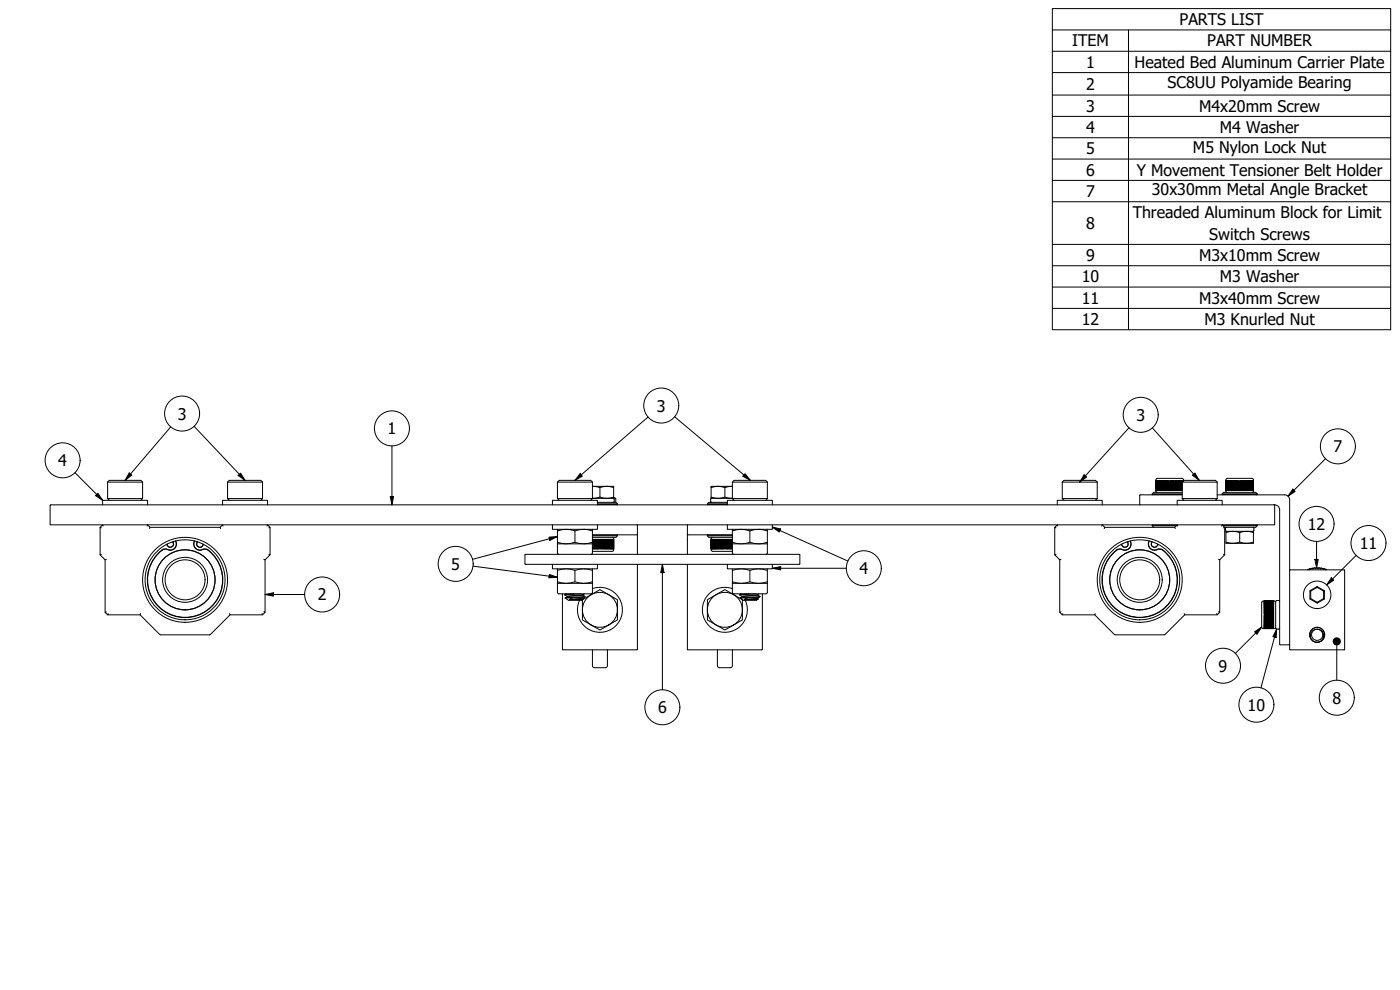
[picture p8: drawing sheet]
<svg xmlns="http://www.w3.org/2000/svg" width="420mm" height="297mm" viewBox="0 0 420 297" stroke-linecap="round" stroke-linejoin="round" font-family="sans-serif">
<!-- layer: Visible (ISO) -->
<g fill="none" stroke="#000" stroke-width=".3">
<path d="M15.2 151.5h367.3a1.5 1.5 0 0 1 1.5 1.5v40.3l.2 .2 2.8-.2M15.2 151.5l-.2 .1 .2 5.9M30.4 158.4l-.4-.2v8.3M30.8 151.5v-1.4h13.5v1.4M31 157.8l-.2-.3-.8 .7M32.3 149.6h10.5M32.3 144.6l.5-.5h9.5l.5 .5M32.3 144.6h10.5M32.3 149.6l.5 .5M32.3 144.6v5M42.8 149.6l-.5 .5M42.8 144.6v5"/>
<path d="M44.1 157.8l.2-.3 .7 .7-.1 .4M45 158.2h21l.2 .4M66.8 151.5v-1.4h13.5v1.4M67 157.8l-.2-.3-.8 .7M68.3 149.6h10.5M68.3 144.6l.5-.5h9.5l.5 .5M68.3 144.6h10.5M68.3 149.6l.5 .5M68.3 144.6v5M78.8 149.6l-.5 .5M78.8 144.6v5M80.1 157.8l.2-.3 .7 .7"/>
<path d="M80.7 158.4l.3-.2v8.3l-.3-.2M165.8 151.5v-1.4h13.5v1.4M165.8 157.5v1.3h13.5v-1.3M167.3 158.8v3.9M167.3 149.6h10.5M167.3 144.6l.5-.5h9.5l.5 .5M167.3 144.6h10.5M167.3 149.6l.5 .5M167.3 144.6v5M169.8 158.8l-2.5 .5M170 158.8l2.5 .5M172.5 159.3v3.4"/>
<path d="M175 158.8l-2.5 .5M175.3 158.8l2.5 .5M177.8 158.8v3.9l-2.5 .5M177.8 145.9h6.4v3.6h-6.4l2.2-.3M177.8 149.6l-.5 .5M177.8 144.6v5M178 145.9l2 .4a6 6 0 0 1 4.2 0M179.3 150.7h5.5l.5 .5-.1 .3M179.3 151.2h6M179.3 151.4h6M180 149.2a5.9 5.9 0 0 0 4.2 0M180 146.3v2.9"/>
<path d="M184 149.5l.3 .2v.7l-.3 .3M184.2 149.2l.6 .4v1.1M184.2 149.3l.6 .3M191.1 157.5l.2 2.8M206.4 157.5l-.1 8.8M212.3 151.2h6M212.3 151.4h6M213.4 149.2a5.9 5.9 0 0 0 4.1 0M213.4 150.7h.1M213.6 149.5l-.3 .3v.8l.3 .1M217.5 146.3v2.9M218.3 151.5v-1.4h13.5v1.4"/>
<path d="M218.3 157.5v1.3h13.5v-1.3M218.3 150.7h-5.6l-.4 .5 .1 .3M219.6 145.9l-2.1 .4a6 6 0 0 0-4.1 0M219.8 158.8v3.9M219.8 145.9h-6.4v3.6h6.4l-2.3-.3M219.8 149.6h10.5M219.8 144.6l.5-.5h9.5l.5 .5M219.8 144.6h10.5M219.8 149.6l.5 .5M219.8 144.6v5M222.3 158.8l-2.5 .5M222.5 158.8l2.5 .5"/>
<path d="M225 159.3v3.4M227.5 158.8l-2.5 .5M227.8 158.8l2.5 .5M230.3 158.8v3.9M230.3 149.6l-.5 .5M230.3 144.6v5M316.9 158.4l-.4-.2v8.3M317.3 151.5v-1.4h13.5v1.4M317.4 157.8l-.1-.3-.8 .7M318.8 149.6h10.5M318.8 144.6l.5-.5h9.5l.5 .5M318.8 144.6h10.5"/>
<path d="M318.8 149.6l.5 .5M318.8 144.6v5M329.3 149.6l-.5 .5M329.3 144.6v5M330.6 157.8l.2-.3 .7 .7-.1 .4M331.5 158.2h21l.2 .4M345.8 148.2h9M345.8 148.4h9M345.8 157.8h7.2M345.9 157.5l-.1 .1M346.9 144.3v3.1l.3 .3M346.9 144.3l.1-.6 .4-.2h7.3l.4 .2 .1 .6"/>
<path d="M346.9 144.3l.1 2.8zM347 144.3v2.8zM347 144.3l.1 2.8zM347.1 144.3v2.8zM347.2 144.3v2.8zM347.3 144.3v2.8zM347.4 144.3l.1 2.8zM347.5 144.3v2.8M347.5 144.3l.1 2.8zM347.6 144.3v2.8M347.7 144.3l.1 2.8zM347.7 144.3v2.8"/>
<path d="M347.8 144.3l.1 2.8zM347.9 144.3v2.8M348 144.3l.1 2.8zM348 144.3v2.8M348.2 144.3l.1 2.8zM348.2 144.3v2.8M348.4 144.3l.1 2.8zM348.4 144.3v2.8M348.6 144.3l.1 2.8zM348.6 144.3v2.8M348.8 144.3l.1 2.8zM348.8 144.3v2.8"/>
<path d="M349 144.3l.1 2.8zM349 144.3v2.8M349.2 144.3l.2 2.8zM349.2 144.3v2.8M349.5 144.3l.1 2.8zM349.5 144.3v2.8M349.7 144.3l.1 2.8zM349.7 144.3v2.8M349.9 144.3l.2 2.8zM350 144.3v2.8M350.2 144.3l.1 2.8zM350.2 144.3v2.8"/>
<path d="M350.5 144.3l.1 2.8zM350.5 144.3v2.8M350.7 144.3l.2 2.8zM350.7 144.3v2.8M351 144.3l.1 2.8zM351.2 144.3l.2 2.8zM351.4 144.3v2.8M351.5 144.3l.1 2.8zM351.6 144.3v2.8M351.7 144.3l.2 2.8zM351.9 144.3v2.8M352 144.3l.1 2.8z"/>
<path d="M352.1 144.3v2.8M352.2 144.3l.2 2.8zM352.4 144.3v2.8M352.5 144.3l.1 2.8zM352.6 144.3v2.8M352.7 144.3l.2 2.8zM352.8 144.3v2.8M353 144.3l.1 2.8zM353.1 144.3v2.8M353.2 144.3l.1 2.8zM353.2 157.6h-7.4l.4 .6M353.3 144.3v2.8"/>
<path d="M353.3 151.5v-1.4h13.5v1.4M353.4 144.3l.1 2.8zM353.5 157.8l-.2-.3-.8 .7M353.5 144.3v2.8M353.6 144.3l.1 2.8zM353.7 144.3v2.8M353.8 144.3l.1 2.8zM353.9 144.3v2.8M354 144.3l.1 2.8zM354 144.3v2.8M354.2 144.3l.1 2.8zM354.2 144.3v2.8"/>
<path d="M354.3 144.3l.1 2.8zM354.4 144.3v2.8M354.5 144.3l.1 2.8zM354.5 144.3v2.8M354.6 144.3l.1 2.8zM354.6 144.3v2.8M354.8 148.5h-12.6l-.2 .1 .2 2.9M354.8 147.1l-.1-2.8 .1 5.3M354.8 147.7h-8.6l-.4 .5 .1 .3M354.8 149.6h10.5M354.8 144.6l.5-.5h9.5l.5 .5zM354.8 149.6l.5 .5"/>
<path d="M354.9 144.5v-.2v.3M355 144.5l-.1-.2v.2M355.1 144.4h-.1M355.1 144.3h.1M355.2 144.3h.1M365.3 148.5h20.2a1.5 1.5 0 0 1 1.5 1.5v44.8l16.5 .1v-23.9l-16.5 .1M365.3 149.6l-.5 .5M365.3 144.6v5M366.8 157.5l.7 .7h9.3l.5-.4-.1-.3M366.8 157.5l-.2 .3M366.8 148.2h10.5M366.8 148.4h10.5"/>
<path d="M366.8 148.2l.4-.5h9.6l.5 .5M366.8 148.2v.2M366.8 148.4l.1 .1M366.9 157.6h10.4M366.9 157.5h-.1M367.1 157.8h10.2M367.2 158.4l.3-.2v8.3l-.3-.2M367.9 144.3v3.1l.3 .3M367.9 144.3l.1-.6 .4-.2h7.3l.4 .2 .1 .6M367.9 159.4h8.3v3.6h-8.3zM367.9 159.8a5.9 5.9 0 0 1 4.1 0M367.9 144.3l.1 2.8z"/>
<path d="M368 144.3v2.8zM368 144.3l.1 2.8zM368.1 158.2l-.3 .3v.8l.3 .1M368.1 144.3v2.8zM368.2 144.3v2.8zM368.3 144.3v2.8zM368.4 144.3l.1 2.8zM368.5 144.3v2.8M368.5 144.3l.1 2.8zM368.6 144.3v2.8M368.7 144.3v2.8zM368.7 144.3v2.8"/>
<path d="M368.8 144.3l.1 2.8zM368.9 144.3v2.8M369 144.3l.1 2.8zM369 144.3v2.8M369.2 144.3l.1 2.8zM369.2 144.3v2.8M369.4 144.3l.1 2.8zM369.4 144.3v2.8M369.6 144.3l.1 2.8zM369.6 144.3v2.8M369.8 144.3l.1 2.8zM369.8 144.3v2.8"/>
<path d="M370 144.3l.1 2.8zM370 144.3v2.8M370.2 144.3l.2 2.8zM370.3 144.3v2.8M370.5 144.3l.1 2.8zM370.5 144.3v2.8M370.7 144.3l.1 2.8zM370.7 144.3v2.8M370.9 144.3l.2 2.8zM371 144.3v2.8M371.2 144.3l.1 2.8zM371.2 144.3v2.8"/>
<path d="M371.5 144.3l.1 2.8zM371.5 144.3v2.8M371.7 144.3h.2v2.8h-.2zM371.7 144.3v2.8M372 144.3h.1v2.8h-.1zM372 159.8a5.9 5.9 0 0 1 4.2 0M372 159.8v2.9M372.2 144.3h.2v2.8h-.2zM372.4 144.3v2.8M372.5 144.3l.1 2.8zM372.6 144.3v2.8M372.7 144.3l.2 2.8z"/>
<path d="M372.9 144.3v2.8M373 144.3l.1 2.8zM373.1 144.3v2.8M373.2 144.3l.2 2.8zM373.4 144.3v2.8M373.5 144.3l.1 2.8zM373.6 144.3v2.8M373.7 144.3l.2 2.8zM373.8 144.3v2.8M374 144.3l.1 2.8zM374.1 144.3v2.8M374.2 144.3l.1 2.8z"/>
<path d="M374.3 144.3v2.8M374.4 144.3l.1 2.8zM374.5 144.3v2.8M374.6 144.3l.1 2.8zM374.7 144.3v2.8M374.8 144.3l.1 2.8zM374.9 144.3v2.8M375 144.3l.1 2.8zM375 144.3v2.8M375.2 144.3l.1 2.8zM375.2 144.3v2.8M375.3 144.3l.1 2.8z"/>
<path d="M375.4 144.3v2.8M375.5 144.3l.1 2.8zM375.5 144.3v2.8M375.6 144.3l.1 2.8zM375.6 144.3v2.8M375.7 144.3l.1 2.8zM375.9 144.3v2.8zM375.9 144.3l.1 2.8zM376 158.2l.3 .2v.7l-.3 .3M376 144.3l.1 2.8zM376.1 144.3v2.8zM376.2 144.3v2.8z"/>
<path d="M376.2 144.3v3.1l-.3 .3M377.3 148.2v.2M377.3 148.4l-.1 .1M382.4 151.5l.1 5.8-.1 .2h-367.2M30.4 166.3l-.4 .2 1.5 1.5 .4-.2M31.5 168v15.7M51.8 162.6a1.01 1.01 0 0 1-.3 1.6 1.01 1.01 0 0 1-1.4-.9 .97 .97 0 0 0 1.3 .8 .97 .97 0 0 0 .4-1.5M52.7 162.3a1.85 1.85 0 0 1-.4 2.3 1.85 1.85 0 0 1-2.3 .1h-.4a2.47 2.47 0 0 0-1.9 1.1 11.3 11.3 0 0 0 .1 16.4 11.3 11.3 0 0 0 16.4-.9 11.3 11.3 0 0 0-1.7-16.3M58.4 162.3a1.94 1.94 0 0 0 .4 2.4 1.94 1.94 0 0 0 2.4 .1 2.2 2.2 0 0 1 2.1 1 11.2 11.2 0 0 1-.1 16.4 11.2 11.2 0 0 1-16.3-1.1 11.2 11.2 0 0 1 2.1-16.2l.9-.1a1.94 1.94 0 0 0 2.4-.1 1.94 1.94 0 0 0 .4-2.4M58.4 162.3a1.85 1.85 0 0 0 .4 2.3 1.85 1.85 0 0 0 2.3 .1h.7l.7 .3M59.2 162.6a1.01 1.01 0 0 0 .4 1.6 1.01 1.01 0 0 0 1.4-.9M59.3 162.6a.94 .94 0 0 0 .3 1.5 .94 .94 0 0 0 1.3-.9"/>
<path d="M79.5 168v15.7l-.3-.1M81 166.5l-1.5 1.5-.3-.2M157.6 166.4l82.3-.1 .1 2.9-.1 .1h-82.2zM165.8 169.3v1.4h13.5v-1.4M167.3 162.7v.5h10.5M167.3 162.7l2.5 .5M167.3 163.2v2.7l.4 .4M167.3 174.6v.4h10.5M167.3 174.6l2.5 .4M167.3 170.7v3.9M169.5 178.4v.1M169.6 178.6l.6 .4"/>
<path d="M169.6 179.4l1 .7h3.9l.6-.4M169.8 170.7l-2.5 .4M170 179.4h-.4M170 179.4h1.8M170 178.2l-.4 .2M170 163.2l2.5-.5 2.5 .5M170 175l2.5-.4 2.5 .4M170 170.7l2.5 .4M170.2 178.9v.2M170.2 179.1l-.6 .3M170.9 179.9h1.7M171.8 179.4l-.9 .5"/>
<path d="M172.2 178.2l-2.7 .2M172.5 171.1v3.5M174.4 178.2l-4.8 .4M174.8 179.9l5.2-3 5.3 3v6.1l-5.3 3-5.2-3zM174.9 179.6l-2.3 .3 2.5-.2M174.9 178.5l-4.7 .6M174.9 178.4v.1M174.9 179.5v.1M174.9 179.6l.2 .1M174.9 178.5l.6 .4M174.9 178.6l.4-.4-.7 .3-4.4 .4M175 170.7l-2.5 .4"/>
<path d="M175.3 170.7l2.5 .4M175.5 179.1a9.8 9.8 0 0 1-4.6 .8M175.5 178.9l-5.5 .5M175.5 179.1l-3.7 .3M175.5 178.9v.2M177.8 164.7l.1-2.9-.1 4.1-.5 .4M177.8 174.6l-2.5 .4M177.8 170.7v3.9M177.8 174.6v3.1l-.5 .5-9.8-.1-.2-.4v-2.7M177.8 160.8h7.5M177.8 160.5h7.5M177.8 176.6a6.7 6.7 0 0 1 9 5.8 6.7 6.7 0 0 1-7.9 7.2 6.7 6.7 0 0 1-5-9.5"/>
<path d="M178 161.8l.1 2.9zM178 161.8v2.9M178.2 161.8l.2 2.9zM178.2 161.8v2.9M178.5 161.8l.1 2.9zM178.5 161.8v2.9M178.7 161.8l.1 2.9zM178.7 161.8v2.9M178.9 161.8l.2 2.9zM179 161.8v2.9M179.2 161.8l.1 2.9zM179.2 161.8v2.9"/>
<path d="M179.5 161.8l.1 2.9zM179.5 161.8v2.9M179.7 161.8l.2 2.9zM179.7 161.8v2.9M180 161.8l.1 2.9zM180.2 161.8l.2 2.9zM180.4 161.8v2.9M180.5 161.8l.1 2.9zM180.6 161.8v2.9M180.7 161.8l.2 2.9zM180.9 161.8v2.9M181 161.8l.1 2.9z"/>
<path d="M181.1 161.8v2.9M181.2 161.8l.2 2.9zM181.4 161.8v2.9M181.5 161.8l.1 2.9zM181.6 161.8v2.9M181.7 161.8l.2 2.9zM181.8 161.8v2.9M182 161.8l.1 2.9zM182.1 161.8v2.9M182.2 161.8l.1 2.9zM182.3 161.8v2.9M182.4 161.8l.1 2.9z"/>
<path d="M182.5 161.8v2.9M182.6 161.8l.1 2.9zM182.7 161.8v2.9M182.8 161.8l.1 2.9zM182.9 161.8v2.9M183 161.8l.1 2.9zM183 161.8v2.9M183.2 161.8l.1 2.9zM183.2 161.8v2.9M183.3 161.8l.1 2.9zM183.4 161.8v2.9M183.5 161.8l.1 2.9z"/>
<path d="M183.5 161.8v2.9M183.6 161.8l.1 2.9zM183.6 161.8v2.9M183.7 161.8l.1 2.9zM183.9 161.8v2.9zM183.9 161.2l.3 .3v3.2M183.9 161.8l.1 2.9zM184 161.8l.1 2.9zM184.1 161.8v2.9zM184.2 161.8v2.9zM184.2 164.7l-.1 .5-.4 .2h-5.9M185.2 160.5l.1 .3-.5 .4h-7"/>
<path d="M191.3 169.3l-.2 25.7-22.3-.1v-16.7M191.3 160.3v6M191.3 160.3l-13.5 .2M206.3 160.3l13.5 .2M206.3 169.3l.1 25.7 22.4-.1v-16.7M212.3 179.9l5.2-3 5.3 3v6.1l-5.3 3-5.2-3zM212.3 160.8h7.5M212.3 160.5h7.5M212.4 160.5l-.1 .3 .4 .4h7.1M213.4 164.7l.1 .5 .4 .2M213.4 161.8v2.9zM213.5 161.8v2.9z"/>
<path d="M213.5 161.8l.1 2.9zM213.6 161.8v2.9zM213.7 161.8v2.9zM213.7 161.2l-.3 .3v3.2M213.8 161.8v2.9zM213.9 165.4h5.9M213.9 161.8l.1 2.9zM214 161.8v2.9M214 161.8l.1 2.9zM214.1 161.8v2.9M214.2 161.8l.1 2.9zM214.2 161.8v2.9"/>
<path d="M214.3 161.8l.1 2.9zM214.4 161.8v2.9M214.5 161.8l.1 2.9zM214.5 161.8v2.9M214.7 161.8l.1 2.9zM214.7 161.8v2.9M214.9 161.8l.1 2.9zM214.9 161.8v2.9M215.1 161.8l.1 2.9zM215.1 161.8v2.9M215.3 161.8l.1 2.9zM215.3 161.8v2.9"/>
<path d="M215.5 161.8l.1 2.9zM215.5 161.8v2.9M215.7 161.8l.2 2.9zM215.8 161.8v2.9M216 161.8l.1 2.9zM216 161.8v2.9M216.2 161.8l.1 2.9zM216.2 161.8v2.9M216.4 161.8l.2 2.9zM216.5 161.8v2.9M216.7 161.8l.1 2.9zM216.7 161.8v2.9"/>
<path d="M217 161.8l.1 2.9zM217 161.8v2.9M217.2 161.8l.2 2.9zM217.2 161.8v2.9M217.5 161.8l.1 2.9zM217.7 161.8l.2 2.9zM217.9 161.8v2.9M218 161.8l.1 2.9zM218.1 161.8v2.9M218.2 161.8l.2 2.9zM218.3 169.3v1.4h13.5v-1.4M218.4 161.8v2.9"/>
<path d="M218.5 161.8l.1 2.9zM218.6 161.8v2.9M218.7 161.8l.2 2.9zM218.9 161.8v2.9M219 161.8l.1 2.9zM219.1 161.8v2.9M219.2 161.8l.2 2.9zM219.3 161.8v2.9M219.5 161.8l.1 2.9zM219.6 161.8v2.9M219.8 176.6a6.7 6.7 0 0 0-9 5.8 6.7 6.7 0 0 0 7.9 7.2 6.7 6.7 0 0 0 5-9.5M219.8 162.7v.5h10.5"/>
<path d="M219.8 162.7l2.5 .5M219.8 164.7l-.1-2.9 .1 4.1 .4 .4M219.8 174.6v.4h10.5M219.8 174.6l2.5 .4M219.8 170.7v3.9M222.1 179.4l1 .7h3.9l.6-.4M222.3 178.2h.1M222.3 170.7l-2.5 .4M222.5 179.4h-.4M222.5 179.4h1.8M222.5 178.2l-.4 .2M222.5 163.2l2.5-.5 2.5 .5"/>
<path d="M222.5 175l2.5-.4 2.5 .4M222.5 170.7l2.5 .4M222.7 178.9v.2M222.7 179.1l-.6 .3M223.4 179.9h1.7M224.3 179.4l-.9 .5M224.7 178.2l-2.5 .2-.2 .1M225 171.1v3.5M226.9 178.2l-4.8 .4 .6 .4M227.3 179.5l-3.9 .4M227.3 178.4l-4.6 .5M227.4 179.6l-2.3 .3 2.5-.2"/>
<path d="M227.4 178.5l-4.7 .6M227.4 178.4v.1M227.4 179.5v.1M227.4 179.6l.2 .1M227.4 178.5l.6 .4M227.5 170.7l-2.5 .4M227.8 170.7l2.5 .4M227.8 178.2l-.5 .2M228 178.9l-5.5 .5M228 179.1l-.7 .4M228 179.1l-3.7 .3M228 178.9v.2"/>
<path d="M230.3 162.7l-2.5 .5M230.3 162.7v3.2l-.5 .4M230.3 174.6l-2.5 .4M230.3 170.7v3.9M230.3 174.6v3.1l-.5 .5-9.8-.1-.2-.4v-2.7M316.9 166.3l-.4 .2 1.5 1.5 .4-.2M318 168v15.7M338.3 162.6a.94 .94 0 0 1-.3 1.5 .94 .94 0 0 1-1.3-.9M338.3 162.6a1.01 1.01 0 0 1-.3 1.6 1.01 1.01 0 0 1-1.4-.9M344.9 162.3a1.94 1.94 0 0 0 .4 2.4 1.94 1.94 0 0 0 2.4 .1 2.2 2.2 0 0 1 2.1 1 11.2 11.2 0 0 1-.1 16.4 11.2 11.2 0 0 1-16.3-1.1 11.2 11.2 0 0 1 2.1-16.2l.9-.1a1.94 1.94 0 0 0 2.4-.1 1.94 1.94 0 0 0 .4-2.4M344.9 162.3a1.85 1.85 0 0 0 .4 2.3 1.85 1.85 0 0 0 2.3 .1h.4a2.47 2.47 0 0 1 1.9 1.1 11.3 11.3 0 0 1-.1 16.5 11.3 11.3 0 0 1-16.5-1.1 11.3 11.3 0 0 1 2.1-16.4l.7-.1a2.15 2.15 0 0 0 3.2-1l-.1-1.4M345.7 162.6a1.01 1.01 0 0 0 .4 1.6 1.01 1.01 0 0 0 1.4-.9"/>
<path d="M345.8 162.6a.94 .94 0 0 0 .3 1.5 .94 .94 0 0 0 1.3-.9M366 168v15.7l-.3-.1M367.5 166.5l-1.5 1.5-.3-.2M367.9 162.7a6 6 0 0 0 4.1 0 6 6 0 0 0 4.2 0M392.4 171l.2-.2 .3 .2 .2-.4 .2 .3 .3-.4 .2 .3 .2-.4 .3 .3 .2-.3 .3 .3 .3-.4 .2 .3 .2-.3 .3 .4 .2-.3 .3 .3 .2-.3 .3 .4 .3-.2 .1 .3 .4-.2 .1 .3M393.1 179.7l2.2 1.3v-.3M393.4 177.4l1.9-1.2 1.9 1.2v2.2l-1.9 1.1-1.9-1.1zM393.4 177.4l-.3-.2v2.5l.3-.1M395.3 176.2v-.2l2.2 1.2M395.3 176l-2.2 1.2M397.2 179.6l.3 .1-2.2 1.3M397.2 177.4l.3-.2v2.5"/>
<path d="M397.8 171l.2-.2 .1 .2M31.9 183.6l-.4 .1 .8 .8M32.4 184.1l-.1 .4h9.7M42.2 184.1l-.2 .4 6.2 6 14.8-.1 6-5.9M68.9 184.1l.1 .4h9.8M79.5 183.7l-.7 .8-.2-.4M177.8 195v4.7l.2 .5 .5 .1h3.1l.5-.1 .2-.5v-4.7M215.3 195v4.7l.2 .5 .5 .1h3.1l.5-.1 .2-.5v-4.7M318.4 183.6l-.4 .1 .8 .8M318.9 184.1l-.1 .4h9.7M328.7 184.1l-.2 .4 6.2 6 14.8-.1 6-5.9M355.4 184.1l.1 .4h9.8"/>
<path d="M366 183.7l-.7 .8-.2-.4M379.4 184.4l2.8 .1zM379.4 180.3h3.1l.3 .3M379.4 180.4h2.8zM379.4 180.5h2.8zM379.4 180.5l2.8 .1zM379.4 180.6l2.8 .1zM379.4 180.7l2.8 .1zM379.4 180.8l2.8 .1zM379.4 181h2.8zM379.4 181.1l2.8 .1zM379.4 181.2l2.8 .1z"/>
<path d="M379.4 181.4l2.8 .1zM379.4 181.6l2.8 .1zM379.4 181.8l2.8 .1zM379.4 182l2.8 .1zM379.4 182.2l2.8 .1zM379.4 182.4l2.8 .2zM379.4 182.6l2.8 .2zM379.4 182.9l2.8 .1zM379.4 183.1l2.8 .2zM379.4 183.4l2.8 .1zM379.4 183.6l2.8 .2zM379.4 183.9l2.8 .1z"/>
<path d="M379.4 184.1l2.8 .2zM379.4 184.7l2.8 .1zM379.4 184.9l2.8 .2zM379.4 185.2l2.8 .1zM379.4 185.4l2.8 .2zM379.4 185.7l2.8 .1zM379.4 185.9l2.8 .2zM379.4 186.2l2.8 .1zM379.4 186.4l2.8 .1zM379.4 186.6l2.8 .1zM379.4 186.8l2.8 .2zM379.4 187l2.8 .2z"/>
<path d="M379.4 187.2l2.8 .2zM379.4 187.4l2.8 .1zM379.4 187.6l2.8 .1zM379.4 187.8l2.8 .1zM379.4 187.9l2.8 .1zM379.4 188.1h2.8zM379.4 188.2h2.8zM379.4 188.3h2.8zM379.4 188.4h2.8zM379.4 188.4l2.8 .1zM379.4 188.5h2.8zM379.4 188.6h2.8z"/>
<path d="M379.4 180.3l-.5 .1-.3 .4v7.3a.54 .54 0 0 0 .8 .5M379.4 188.1h2.8M379.4 187.9h2.8M379.4 187.8h2.8M379.4 187.6h2.8M379.4 187.5h2.8M379.4 187.3h2.8M379.4 187.1h2.8M379.4 186.9h2.8M379.4 186.7h2.8M379.4 186.5h2.8M379.4 186.3h2.8"/>
<path d="M379.4 186h2.8M379.4 185.8h2.8M379.4 185.6h2.8M379.4 185.3h2.8M379.4 185.1h2.8M379.4 184.8h2.8M379.4 184.1h2.8M379.4 183.9h2.8M379.4 183.6h2.8M379.4 183.4h2.8M379.4 183.2h2.8M379.4 182.9h2.8"/>
<path d="M379.4 182.7h2.8M379.4 182.5h2.8M379.4 182.2h2.8M379.4 182h2.8M379.4 181.8h2.8M379.4 181.6h2.8M379.4 181.5h2.8M379.4 181.3h2.8M379.4 181.2h2.8M379.4 181h2.8M379.4 180.9h2.8M382.8 188.3l-.3 .3h-3.1"/>
<path d="M384 180.5l-.1-.3h-.8l-.3 .3v7.9l.2 .3 .7 .1 .3-.4M393.8 189.4l.8-.5 .8-.1a1.69 1.69 0 0 0-1.5 2.4 1.69 1.69 0 0 0 2.9 .3 1.69 1.69 0 0 0-1.2-2.7 1.99 1.99 0 0 1 1.5 2.7 1.99 1.99 0 0 1-2.9 .9 1.99 1.99 0 0 1-.4-3zM395.4 188.8h.2"/>
<circle cx="55.5" cy="174" r="6.8"/>
<circle cx="55.5" cy="174" r="6"/>
<circle cx="55.5" cy="174" r="12.8"/>
<circle cx="55.5" cy="174" r="9"/>
<circle cx="55.5" cy="174" r="12"/>
<circle cx="342" cy="174" r="6.8"/>
<circle cx="342" cy="174" r="6"/>
<circle cx="342" cy="174" r="9"/>
<circle cx="342" cy="174" r="12.8"/>
<circle cx="342" cy="174" r="12"/>
<circle cx="395.3" cy="178.5" r="4.1"/>
<circle cx="180" cy="183" r="5.3"/>
<circle cx="217.5" cy="183" r="5.3"/>
<circle cx="395.3" cy="190.5" r="2.25"/>
</g>
<!-- layer: Symbol (ISO) -->
<g fill="none" stroke="#000" stroke-width=".3">
<path d="M315.8 9v-6.4h101.6v6.4M315.8 15.4h101.6M338.7 9v89.9M417.4 9h-101.6v6.4M417.4 9v89.9h-101.6v-83.5M315.8 21.8h101.6M315.8 28.5h101.6M315.8 34.9h101.6M315.8 41.3h101.6M315.8 47.7h101.6M315.8 54.1h101.6M315.8 60.5h101.6"/>
<path d="M315.8 73.3h101.6M315.8 79.7h101.6M315.8 86.1h101.6M315.8 92.5h101.6M51.2 128.1l-13.7 16M58.2 127.9l15.3 16.2M117.6 133.8v17.7M194.5 125.1l-22 19M202.5 125.1l22.7 19M338.8 128.3l-14.8 16.3M345.8 128.4l14.1 15.7M397.8 137.6l-11.2 11.3"/>
<path d="M22.5 141.8l8.3 8.3M29.4 148l1.4 2.1-2.1-1.4zM38.8 141.9l.7 .6-2 1.6zM71.5 142.6l.7-.6 1.3 2.1zM117.1 149h1l-.5 2.5zM174.1 142.1l.7 .8-2.3 1.2zM223.6 142.1l1.6 2-2.2-1.2zM231.8 158.1l2.5 .6-.4 .9zM231.8 158.1l22.7 10.3M325.4 142.5l.7 .6-2.1 1.5zM357.9 142.6l.7-.7 1.3 2.2zM388 146.8l.7 .7-2.1 1.4z"/>
<path d="M79.5 178.4l2.5-.5v1zM79.5 178.4h11.9M141.9 169.9l25.4 3.3M164.8 161.2l2.5-.2-2.3 1.1zM164.9 172.4l2.4 .8-2.5 .2zM167.3 161l-25.5 6.8M198.8 169.3l.5 2.5h-1zM198.8 169.3v37.7M231.8 170.5l2.5-.5v1zM231.8 170.5h22.2M394.6 167.8h1l-.5 2.5zM395.1 162.4v7.9"/>
<path d="M399.6 173.4l.7 .7-2.2 1.4zM407 166.6l-8.9 8.9M376.5 189.6l2.1-1.5-1.4 2.2zM378.6 188.1l-7.9 7.9M383.1 188.8l-.1 2.5-1-.3zM383.1 188.8l-4.7 17.6M401.2 193.7v10.4"/>
<circle cx="18.8" cy="138.1" r="5.3"/>
<circle cx="54.6" cy="124.1" r="5.3"/>
<circle cx="117.6" cy="128.5" r="5.3"/>
<circle cx="198.5" cy="121.7" r="5.3"/>
<circle cx="342.3" cy="124.5" r="5.3"/>
<circle cx="401.5" cy="133.9" r="5.3"/>
<circle cx="395.1" cy="157.2" r="5.3"/>
<circle cx="96.7" cy="178.4" r="5.3"/>
<circle cx="136.7" cy="169.2" r="5.3"/>
<circle cx="259.2" cy="170.5" r="5.3"/>
<circle cx="410.7" cy="162.9" r="5.3"/>
<circle cx="367" cy="199.7" r="5.3"/>
<circle cx="198.8" cy="212.2" r="5.3"/>
<circle cx="377.1" cy="211.4" r="5.3"/>
<circle cx="401.2" cy="209.3" r="5.3"/>
</g>
<g fill="#000">
<path d="M29.4 148l1.4 2.1-2.1-1.4z" fill-rule="evenodd"/>
<path d="M38.8 141.9l.7 .6-2 1.6z" fill-rule="evenodd"/>
<path d="M71.5 142.6l.7-.6 1.3 2.1z" fill-rule="evenodd"/>
<path d="M117.1 149h1l-.5 2.5z" fill-rule="evenodd"/>
<path d="M174.1 142.1l.7 .8-2.3 1.2z" fill-rule="evenodd"/>
<path d="M223.6 142.1l1.6 2-2.2-1.2z" fill-rule="evenodd"/>
<path d="M231.8 158.1l2.5 .6-.4 .9z" fill-rule="evenodd"/>
<path d="M325.4 142.5l.7 .6-2.1 1.5z" fill-rule="evenodd"/>
<path d="M357.9 142.6l.7-.7 1.3 2.2z" fill-rule="evenodd"/>
<path d="M388 146.8l.7 .7-2.1 1.4z" fill-rule="evenodd"/>
<path d="M79.5 178.4l2.5-.5v1z" fill-rule="evenodd"/>
<path d="M164.9 172.4l2.4 .8-2.5 .2z" fill-rule="evenodd"/>
<path d="M164.8 161.2l2.5-.2-2.3 1.1z" fill-rule="evenodd"/>
<path d="M198.8 169.3l.5 2.5h-1z" fill-rule="evenodd"/>
<path d="M231.8 170.5l2.5-.5v1z" fill-rule="evenodd"/>
<path d="M394.6 167.8h1l-.5 2.5z" fill-rule="evenodd"/>
<path d="M399.6 173.4l.7 .7-2.2 1.4z" fill-rule="evenodd"/>
<path d="M376.5 189.6l2.1-1.5-1.4 2.2z" fill-rule="evenodd"/>
<path d="M383.1 188.8l-.1 2.5-1-.3z" fill-rule="evenodd"/>
<circle cx="401.2" cy="192.4" r="1.25"/>
</g>
<g font-size="4.8">
<text x="354" y="7.5">PARTS LIST</text>
<text x="321.7" y="13.9">ITEM</text>
<text x="362.3" y="13.9">PART NUMBER</text>
<text x="325.9" y="20.3">1</text>
<text x="340.5" y="20.4">Heated Bed Aluminum Carrier Plate</text>
<text x="325.9" y="26.9">2</text>
<text x="350.4" y="26.5">SC8UU Polyamide Bearing</text>
<text x="325.9" y="33.5">3</text>
<text x="359.9" y="33.5">M4x20mm Screw</text>
<text x="325.9" y="39.9">4</text>
<text x="366.1" y="39.9">M4 Washer</text>
<text x="325.9" y="46.2">5</text>
<text x="358" y="45.9">M5 Nylon Lock Nut</text>
<text x="325.9" y="52.7">6</text>
<text x="341.2" y="52.7">Y Movement Tensioner Belt Holder</text>
<text x="325.9" y="59.1">7</text>
<text x="345.7" y="58.7">30x30mm Metal Angle Bracket</text>
<text x="339.9" y="65.5">Threaded Aluminum Block for Limit</text>
<text x="325.9" y="68.7">8</text>
<text x="362.9" y="71.9">Switch Screws</text>
<text x="325.9" y="78.3">9</text>
<text x="359.9" y="78.3">M3x10mm Screw</text>
<text x="324.6" y="84.7">10</text>
<text x="366.1" y="84.7">M3 Washer</text>
<text x="324.6" y="91.1">11</text>
<text x="359.9" y="91.1">M3x40mm Screw</text>
<text x="324.6" y="97.5">12</text>
<text x="361.5" y="97.5">M3 Knurled Nut</text>
<text x="53.3" y="125.9">3</text>
<text x="197.1" y="123.5">3</text>
<text x="116.3" y="130.3">1</text>
<text x="341" y="126.3">3</text>
<text x="400.2" y="135.7">7</text>
<text x="17.5" y="139.9">4</text>
<text x="392.5" y="159">12</text>
<text x="408.1" y="164.7">11</text>
<text x="135.4" y="170.9">5</text>
<text x="257.9" y="172.2">4</text>
<text x="95.4" y="180.2">2</text>
<text x="365.7" y="201.5">9</text>
<text x="197.5" y="214">6</text>
<text x="374.4" y="213.2">10</text>
<text x="399.9" y="211.1">8</text>
</g>
</svg>
